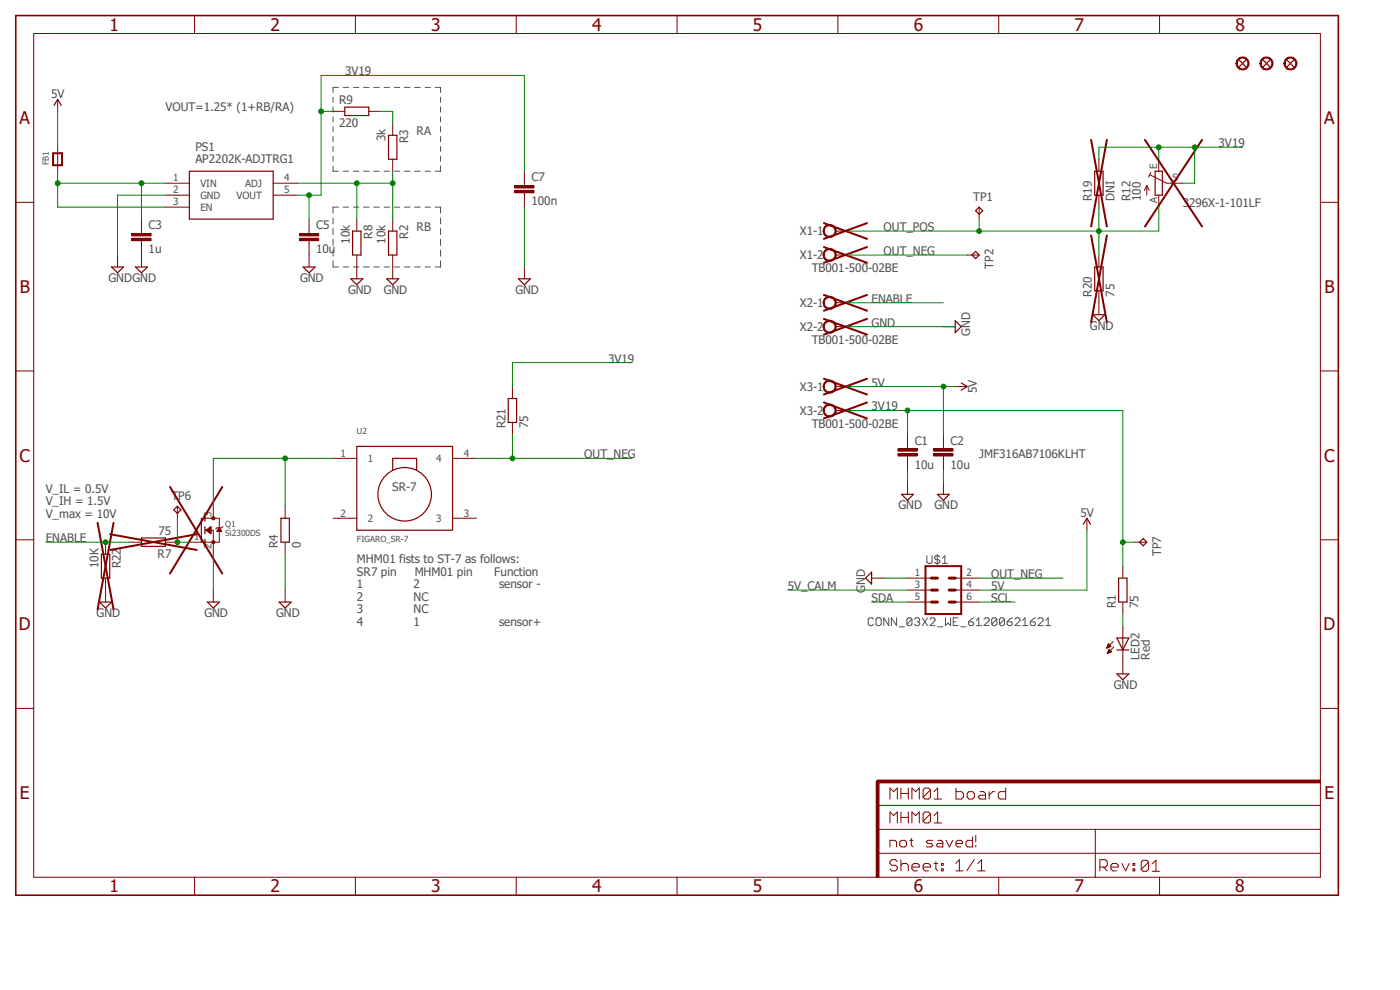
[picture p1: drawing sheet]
<svg xmlns="http://www.w3.org/2000/svg" width="297mm" height="210mm" viewBox="0 0 297 210" stroke-linecap="round" stroke-linejoin="round" font-family="sans-serif">
<path d="M3 3l281.3 187.3M284.3 3l-281.3 187.3" fill="none" stroke="#fff" stroke-width=".21"/>
<g fill="none" stroke="#505050" stroke-width=".21">
<path d="M71.8 18.5h-1.1v1.1M72.8 18.5h1.2M75 18.5h1.2M77.1 18.5h1.2M79.3 18.5h1.2M81.5 18.5h1.1M83.7 18.5h1.1M85.8 18.5h1.2M88 18.5h1.2M90.2 18.5h1.1M92.3 18.5h1.2v1.1M70.7 20.6v1.1"/>
<path d="M70.7 22.7v1.1M70.7 24.8v1.1M70.7 26.9v1.1M70.7 29v1.1M70.7 31.1v1M70.7 33.1v1.1M70.7 35.2v1.1h1.1M72.8 36.3h1.2M75 36.3h1.2M77.1 36.3h1.2M79.3 36.3h1.2M81.5 36.3h1.1"/>
<path d="M83.7 36.3h1.1M85.8 36.3h1.2M88 36.3h1.2M90.2 36.3h1.1M93.5 35.2v1.1h-1.2M93.5 20.6v1.1M93.5 22.7v1.1M93.5 24.8v1.1M93.5 26.9v1.1M93.5 29v1.1M93.5 31.1v1M93.5 33.1v1.1"/>
<path d="M70.7 46.2v1.3M70.7 48.5v1.3M70.7 50.8v1.3M70.7 53v1.4M70.7 55.3v1.3h1.1M71.8 43.9h-1.1v1.3M72.8 56.6h1.2M72.8 43.9h1.2M75 56.6h1.2M75 43.9h1.2M77.1 56.6h1.2M77.1 43.9h1.2"/>
<path d="M79.3 56.6h1.2M79.3 43.9h1.2M81.5 56.6h1.1M81.5 43.9h1.1M83.7 56.6h1.1M83.7 43.9h1.1M85.8 56.6h1.2M85.8 43.9h1.2M88 56.6h1.2M88 43.9h1.2M90.2 56.6h1.1M90.2 43.9h1.1"/>
<path d="M92.3 43.9h1.2v1.3M93.5 46.2v1.3M93.5 48.5v1.3M93.5 50.8v1.3M93.5 53v1.4M93.5 55.3v1.3h-1.2M196.6 117.9v1.4l.3 .2h.6l.2-.2v-1.4M198.8 117.6v2.2M199.4 118.2l-.3-.3h-.6l-.2 .3v.2l.2 .3h.6l.3 .3v.3l-.3 .2h-.6l-.2-.2M199.9 119.5h1.1M199.9 118.4l.5-.5v1.6M185.3 131.4l-.3-.3h-.5l-.3 .3v1l.3 .3h.5l.3-.3"/>
<path d="M186.1 131.1h.5l.3 .3v1l-.3 .3h-.5l-.3-.3v-1zM188.6 131.1v1.6l-1.1-1.6v1.6M190.2 131.1v1.6l-1.1-1.6v1.6M190.8 133h1.1M193.5 131.4l-.3-.3h-.5l-.3 .3v1M193.5 131.4v1l-.3 .3h-.5l-.3-.3M193.5 131.4l-1.1 1M194 131.4l.3-.3h.6l.2 .3v.2l-.2 .3M194.6 131.9h.3M194.9 131.9l.2 .3v.2l-.2 .3h-.6l-.3-.3M195.7 131.1l1.1 1.6M196.8 131.1l-1.1 1.6"/>
<path d="M197.3 131.4l.3-.3h.5l.3 .3v.2l-1.1 1.1h1.1M198.9 133h1.1M200.6 131.1v1.6l.5-.5 .6 .5v-1.6M202.2 131.9h.6M203.3 131.1h-1.1v1.6h1.1M203.8 133h1.1M205.5 131.9h.8l.3 .3v.2l-.3 .3h-.6l-.2-.3zM206.6 131.1l-1.1 .8M207.1 132.7h1.1M207.1 131.6l.5-.5v1.6M208.7 131.4l.3-.3h.6l.2 .3v.2l-1.1 1.1h1.1M211.5 131.4l-.3-.3h-.5l-.3 .3v1"/>
<path d="M211.5 131.4v1l-.3 .3h-.5l-.3-.3M211.5 131.4l-1.1 1M213.1 131.4l-.2-.3h-.6l-.3 .3v1M213.1 131.4v1l-.2 .3h-.6l-.3-.3M213.1 131.4l-1.1 1M213.7 131.9h.8l.3 .3v.2l-.3 .3h-.5l-.3-.3zM214.8 131.1l-1.1 .8M215.3 131.4l.3-.3h.5l.3 .3v.2l-1.1 1.1h1.1M217 132.7h1M217 131.6l.5-.5v1.6M218.6 131.9h.8l.3 .3v.2l-.3 .3h-.5l-.3-.3zM219.7 131.1l-1.1 .8"/>
<path d="M220.2 131.4l.3-.3h.5l.3 .3v.2l-1.1 1.1h1.1M221.9 132.7h1M221.9 131.6l.5-.5v1.6"/>
</g>
<path d="M185.9 165.8h.6v20.3h-.6z" fill-rule="evenodd" fill="#800000"/>
<path d="M185.9 165.8h.6v20.3h-.6z" fill="none" stroke="#800000" stroke-width=".21"/>
<path d="M186.1 165.5h94v.6h-94z" fill-rule="evenodd" fill="#800000"/>
<g fill="none" stroke="#800000" stroke-width=".21">
<path d="M7.2 7.1h272.9v179h-272.9zM41.3 3.3v3.8M75.4 3.3v3.8M109.5 3.3v3.8M143.6 3.3v3.8M177.8 3.3v3.8M211.9 3.3v3.8M246 3.3v3.8M12.2 21.1v2.5M35.1 38.9h5.1M58 38.9h5M83.3 26.2v2.5"/>
<path d="M83.3 33.8v2.5M3.3 42.9h3.9M24.9 54.1v2.5M30 49v.5M30 51.1v.5M35.1 41.4h5.1M35.1 43.9h5.1M58 41.4h5M83.3 46.5v2.5M83.3 54.1v5M280.1 42.9h3.8M3.3 78.7h3.9"/>
<path d="M280.1 78.7h3.8M3.3 114.5h3.9M280.1 114.5h3.8M3.3 150.3h3.9M280.1 150.3h3.8M186.1 165.5h94v.6h-94zM186.2 175.9h93.9M186.2 170.9h93.9M188.8 169.5v-2.3l.8 .7 .8-.7v2.3M188.8 174.6v-2.3l.8 .7 .8-.7v2.3M188.8 179.7v-1.4h1.1l.3 .3v1.1M190.9 178.6l.4-.3h.6l.4 .3v.7l-.4 .4h-.6l-.4-.4z"/>
<path d="M191.1 167.2v2.3M191.1 172.3v2.3M191.1 173.4h1.6M191.1 168.3h1.6M192.7 167.2v2.3M192.7 172.3v2.3M193 178.3h.7M193.3 177.9v1.4l.4 .4M193.5 169.5v-2.3l.8 .7 .7-.7v2.3M193.5 174.6v-2.3l.8 .7 .7-.7v2.3M197.4 167.6l-.4-.4h-.8l-.4 .4v1.5M197.4 172.6l-.4-.3h-.8l-.4 .3v1.6"/>
<path d="M197.4 167.6v1.5l-.4 .4h-.8l-.4-.4M197.4 172.6v1.6l-.4 .4h-.8l-.4-.4M197.4 172.6l-1.6 1.6M197.4 167.6l-1.6 1.5M197.9 178.3h-1.1l-.3 .3 .3 .3h.8l.3 .4-.3 .4h-1.1M198.2 174.6h1.5M198.2 173l.7-.7v2.3M198.2 167.9l.7-.7v2.3M198.2 169.5h1.5M199 178.3h.7l.3 .3v1.1h-1l-.4-.4 .4-.4h1M200.7 178.3l.7 1.4 .7-1.4M202.8 178.9h1.4v-.3l-.3-.3h-.7l-.4 .3v.7l.4 .4h.7"/>
<path d="M202.8 167.2v2.3h1.2l.4-.4v-.8l-.4-.4h-1.2M205.2 168.3l.4-.4h.7l.4 .4v.8l-.4 .4h-.7l-.4-.4zM206.3 177.5v2.2h-1l-.4-.4v-.7l.4-.3h1M207 177.2v1.4M207 179.3v.4M207.9 167.9h.8l.4 .4v1.2h-1.2l-.4-.4 .4-.4h1.2M209.8 167.9v1.6M211 167.9h-.4l-.8 .8M213.4 167.2v2.3h-1.2l-.4-.4v-.8l.4-.4h1.2M232.4 175.9v10.3M41.3 186.1v3.8M75.4 186.1v3.8"/>
<path d="M109.5 186.1v3.8M143.6 186.1v3.8M177.8 186.1v3.8M186.2 181h93.9M190.4 182.8l-.4-.4h-.8l-.4 .4v.4l.4 .4h.8l.4 .3v.4l-.4 .4h-.8l-.4-.4M191.1 182.4v2.3M191.1 183.6l.4-.4h.8l.4 .4v1.1M193.5 183.9h1.5v-.3l-.4-.4h-.7l-.4 .4v.7l.4 .4h.7M195.8 183.9h1.6v-.3l-.4-.4h-.8l-.4 .4v.7l.4 .4h.8M198.2 183.2h.7M198.5 182.8v1.5l.4 .4M199.7 184.3h.4v.4h-.4z"/>
<path d="M199.7 183.2h.4v.4h-.4zM202.8 183.2l.7-.8v2.3M202.8 184.7h1.5M206.7 182.4l-1.6 2.3M207.4 184.7h1.6M207.4 183.2l.8-.8v2.3M211.9 186.1v3.8M233.3 183.9h1.2l.4-.3v-.8l-.4-.4h-1.2v2.3M234.1 183.9l.8 .8M235.7 183.9h1.5v-.3l-.3-.4h-.8l-.4 .4v.7l.4 .4h.8M238 183.2l.8 1.5 .8-1.5M240.4 184.3h.3v.4h-.3z"/>
<path d="M240.4 183.2h.3v.4h-.3zM243.7 182.9l-.5-.4h-.7l-.4 .4v1.5M243.7 182.9v1.5l-.5 .4h-.7l-.4-.4M243.7 182.9l-1.6 1.5M244.4 184.8h1.6M244.4 183.3l.8-.8v2.3M246 186.1v3.8"/>
</g>
<path d="M187.5 165.8h-1.3v1.2" fill="none" stroke="#800000" stroke-width=".64"/>
<path d="M3.3 3.3h280.6v186.6h-280.6z" fill="none" stroke="#800000" stroke-width=".34"/>
<path d="M11.5 22.4l.7-1.3 .8 1.3M40.2 36.3h17.8v10.2h-17.8zM82.4 28.7h1.8v5.1h-1.8zM23.7 56.6h2.5l-1.3 1.3zM82 59.1h2.6l-1.3 1.3zM82.4 49h1.8v5.1h-1.8z" fill="none" stroke="#800000" stroke-width=".25"/>
<path d="M28 50.5h4v.6h-4z" fill-rule="evenodd" fill="#800000"/>
<path d="M28 50.5h4v.6h-4z" fill="none" stroke="#800000" stroke-width=".21"/>
<path d="M28 49.5h4v.5h-4z" fill-rule="evenodd" fill="#800000"/>
<path d="M28 49.5h4v.5h-4zM30 46.5v2.5M30 51.6v5M65.6 49v.5M65.6 51.1v.5" fill="none" stroke="#800000" stroke-width=".21"/>
<path d="M28.7 56.6h2.6l-1.3 1.3z" fill="none" stroke="#800000" stroke-width=".25"/>
<path d="M63.5 50.5h4.1v.6h-4.1z" fill-rule="evenodd" fill="#800000"/>
<path d="M63.5 50.5h4.1v.6h-4.1z" fill="none" stroke="#800000" stroke-width=".21"/>
<path d="M63.5 49.5h4.1v.5h-4.1z" fill-rule="evenodd" fill="#800000"/>
<path d="M111.3 38.9v.5M63.5 49.5h4.1v.5h-4.1zM65.6 46.5v2.5M65.6 51.6v5M111.3 40.9v.5M111.3 56.6v2.5" fill="none" stroke="#800000" stroke-width=".21"/>
<path d="M64.3 56.6h2.5l-1.2 1.3zM110 59.1h2.5l-1.2 1.3z" fill="none" stroke="#800000" stroke-width=".25"/>
<path d="M109.2 40.4h4.1v.5h-4.1z" fill-rule="evenodd" fill="#800000"/>
<path d="M109.2 40.4h4.1v.5h-4.1z" fill="none" stroke="#800000" stroke-width=".21"/>
<path d="M109.2 39.4h4.1v.5h-4.1z" fill-rule="evenodd" fill="#800000"/>
<path d="M109.2 39.4h4.1v.5h-4.1zM111.3 36.3v2.6M111.3 41.4v2.5M192.5 122.6h5.1M192.5 125.2h5.1M192.5 127.7h5.1M202.6 122.6h5.1M202.6 125.2h5.1M202.6 127.7h5.1" fill="none" stroke="#800000" stroke-width=".21"/>
<path d="M197.6 127.7h1.3M197.6 125.2h1.3M197.6 122.6h1.3M201.4 127.7h1.2M201.4 125.2h1.2M201.4 122.6h1.2" fill="none" stroke="#800000" stroke-width=".64"/>
<path d="M196.3 120.1h7.6v10.2h-7.6z" fill="none" stroke="#800000" stroke-width=".42"/>
<path d="M262.8 12.7l1.6 1.5M264.4 12.7l-1.6 1.5" fill="none" stroke="#800000" stroke-width=".25"/>
<path d="M262.6 12.6a1.39 1.39 0 0 1 2.2 .1 1.39 1.39 0 0 1-.8 2.1 1.39 1.39 0 0 1-1.8-1.3h.3a1.13 1.13 0 0 1 1.5-1.1 1.13 1.13 0 0 1 .4 1.8 1.13 1.13 0 0 1-1.8-.4l-.1-.3h-.3z" fill-rule="evenodd" fill="#800000"/>
<path d="M262.6 12.6a1.39 1.39 0 0 1 2.2 .1 1.39 1.39 0 0 1-.8 2.1 1.39 1.39 0 0 1-1.8-1.3h.3a1.13 1.13 0 0 1 1.5-1.1 1.13 1.13 0 0 1 .4 1.8 1.13 1.13 0 0 1-1.8-.4l-.1-.3h-.3z" fill="none" stroke="#800000" stroke-width=".21"/>
<path d="M273 12.7l1.5 1.5M274.5 12.7l-1.5 1.5" fill="none" stroke="#800000" stroke-width=".25"/>
<path d="M272.7 12.6a1.39 1.39 0 0 1 2.2 .1 1.39 1.39 0 0 1-.8 2.1 1.39 1.39 0 0 1-1.7-1.3h.2a1.13 1.13 0 0 1 1.6-1.1 1.13 1.13 0 0 1 .4 1.8 1.13 1.13 0 0 1-1.9-.4l-.1-.3h-.2z" fill-rule="evenodd" fill="#800000"/>
<path d="M272.7 12.6a1.39 1.39 0 0 1 2.2 .1 1.39 1.39 0 0 1-.8 2.1 1.39 1.39 0 0 1-1.7-1.3h.2a1.13 1.13 0 0 1 1.6-1.1 1.13 1.13 0 0 1 .4 1.8 1.13 1.13 0 0 1-1.9-.4l-.1-.3h-.2z" fill="none" stroke="#800000" stroke-width=".21"/>
<path d="M267.9 12.7l1.6 1.5M269.5 12.7l-1.6 1.5" fill="none" stroke="#800000" stroke-width=".25"/>
<path d="M267.6 12.6a1.39 1.39 0 0 1 2.3 .1 1.39 1.39 0 0 1-.8 2.1 1.39 1.39 0 0 1-1.8-1.3h.2a1.13 1.13 0 0 1 1.6-1.1 1.13 1.13 0 0 1 .4 1.8 1.13 1.13 0 0 1-1.9-.4l-.1-.3h-.2z" fill-rule="evenodd" fill="#800000"/>
<path d="M267.6 12.6a1.39 1.39 0 0 1 2.3 .1 1.39 1.39 0 0 1-.8 2.1 1.39 1.39 0 0 1-1.8-1.3h.2a1.13 1.13 0 0 1 1.6-1.1 1.13 1.13 0 0 1 .4 1.8 1.13 1.13 0 0 1-1.9-.4l-.1-.3h-.2zM230.6 109.9v2.6M184.9 122.6h2.6M238.2 140.4v2.6" fill="none" stroke="#800000" stroke-width=".21"/>
<path d="M229.8 111.2l.8-1.3 .8 1.3M184.9 121.4v2.5l-1.3-1.3zM236.9 143h2.6l-1.3 1.2z" fill="none" stroke="#800000" stroke-width=".25"/>
<path d="M174.9 63.3a1.41 1.41 0 0 1 2.3 .1 1.41 1.41 0 0 1-.7 2.1 1.41 1.41 0 0 1-1.9-1.3h.3a1.15 1.15 0 0 1 1.7-.9 1.15 1.15 0 0 1 .2 1.9 1.15 1.15 0 0 1-1.9-.6v-.4h-.3z" fill-rule="evenodd" fill="#800000"/>
<path d="M174.9 63.3a1.41 1.41 0 0 1 2.3 .1 1.41 1.41 0 0 1-.7 2.1 1.41 1.41 0 0 1-1.9-1.3h.3a1.15 1.15 0 0 1 1.7-.9 1.15 1.15 0 0 1 .2 1.9 1.15 1.15 0 0 1-1.9-.6v-.4h-.3zM177.3 64.2h2.5" fill="none" stroke="#800000" stroke-width=".21"/>
<path d="M174.8 62.6l9.1 3.3M183.9 62.6l-9.1 3.3" fill="none" stroke="#800000" stroke-width=".42"/>
<path d="M174.9 68.4a1.41 1.41 0 0 1 2.3 .1 1.41 1.41 0 0 1-.7 2.1 1.41 1.41 0 0 1-1.9-1.3h.3a1.15 1.15 0 0 1 1.7-.9 1.15 1.15 0 0 1 .2 1.9 1.15 1.15 0 0 1-1.9-.6v-.4h-.3z" fill-rule="evenodd" fill="#800000"/>
<path d="M174.9 68.4a1.41 1.41 0 0 1 2.3 .1 1.41 1.41 0 0 1-.7 2.1 1.41 1.41 0 0 1-1.9-1.3h.3a1.15 1.15 0 0 1 1.7-.9 1.15 1.15 0 0 1 .2 1.9 1.15 1.15 0 0 1-1.9-.6v-.4h-.3zM177.3 69.3h2.5M70.7 97.2h5M96 97.2h5.1M37.6 107.4v2.5M70.7 109.9h5M96 109.9h5.1M240.7 115h2.6" fill="none" stroke="#800000" stroke-width=".21"/>
<path d="M174.8 67.6l9.1 3.4M183.9 67.6l-9.1 3.4" fill="none" stroke="#800000" stroke-width=".42"/>
<g fill="none" stroke="#800000" stroke-width=".25">
<path d="M75.7 94.7h20.3v17.8h-20.3zM83.3 99.8v-2.6h5.1v2.6M36.9 108.2l.7-.8 .8 .8-.8 .7zM241.8 115l.7-.7 .8 .7-.8 .8z"/>
<circle cx="85.9" cy="104.9" r="5.7"/>
</g>
<path d="M174.9 48.1a1.41 1.41 0 0 1 2.3 0 1.41 1.41 0 0 1-.7 2.2 1.41 1.41 0 0 1-1.9-1.3h.3a1.14 1.14 0 0 1 1.5-1.1 1.14 1.14 0 0 1 .6 1.8 1.14 1.14 0 0 1-1.9 0l-.2-.7h-.3z" fill-rule="evenodd" fill="#800000"/>
<path d="M174.9 48.1a1.41 1.41 0 0 1 2.3 0 1.41 1.41 0 0 1-.7 2.2 1.41 1.41 0 0 1-1.9-1.3h.3a1.14 1.14 0 0 1 1.5-1.1 1.14 1.14 0 0 1 .6 1.8 1.14 1.14 0 0 1-1.9 0l-.2-.7h-.3zM177.3 49h2.5" fill="none" stroke="#800000" stroke-width=".21"/>
<path d="M174.8 47.3l9.1 3.4M183.9 47.3l-9.1 3.4" fill="none" stroke="#800000" stroke-width=".42"/>
<path d="M174.9 53.2a1.41 1.41 0 0 1 2.3 0 1.41 1.41 0 0 1-.7 2.2 1.41 1.41 0 0 1-1.9-1.3h.3a1.14 1.14 0 0 1 1.5-1.1 1.14 1.14 0 0 1 .6 1.7 1.14 1.14 0 0 1-1.9 .1l-.2-.7h-.3z" fill-rule="evenodd" fill="#800000"/>
<path d="M174.9 53.2a1.41 1.41 0 0 1 2.3 0 1.41 1.41 0 0 1-.7 2.2 1.41 1.41 0 0 1-1.9-1.3h.3a1.14 1.14 0 0 1 1.5-1.1 1.14 1.14 0 0 1 .6 1.7 1.14 1.14 0 0 1-1.9 .1l-.2-.7h-.3zM177.3 54.1h2.5" fill="none" stroke="#800000" stroke-width=".21"/>
<path d="M174.8 52.4l9.1 3.4M183.9 52.4l-9.1 3.4" fill="none" stroke="#800000" stroke-width=".42"/>
<path d="M174.9 81.1a1.4 1.4 0 0 1 2.3 .1 1.4 1.4 0 0 1-.7 2.1 1.4 1.4 0 0 1-1.9-1.3h.3a1.15 1.15 0 0 1 1.6-1 1.15 1.15 0 0 1 .3 1.9 1.15 1.15 0 0 1-1.9-.5v-.4h-.3z" fill-rule="evenodd" fill="#800000"/>
<path d="M174.9 81.1a1.4 1.4 0 0 1 2.3 .1 1.4 1.4 0 0 1-.7 2.1 1.4 1.4 0 0 1-1.9-1.3h.3a1.15 1.15 0 0 1 1.6-1 1.15 1.15 0 0 1 .3 1.9 1.15 1.15 0 0 1-1.9-.5v-.4h-.3zM177.3 82h2.5" fill="none" stroke="#800000" stroke-width=".21"/>
<path d="M174.8 80.3l9.1 3.4M183.9 80.3l-9.1 3.4" fill="none" stroke="#800000" stroke-width=".42"/>
<path d="M174.9 86.2a1.4 1.4 0 0 1 2.3 0 1.4 1.4 0 0 1-.7 2.2 1.4 1.4 0 0 1-1.9-1.3h.3a1.15 1.15 0 0 1 1.6-1 1.15 1.15 0 0 1 .3 1.9 1.15 1.15 0 0 1-1.9-.5v-.4h-.3z" fill-rule="evenodd" fill="#800000"/>
<g fill="none" stroke="#800000" stroke-width=".21">
<path d="M12.2 31.2v5.1M70.7 23.6h2.5M78.2 23.6h2.6M233.1 33.8v2.5M243.3 39.4v2M243.3 39.4l-.5 1M243.3 39.4l.5 1M244 37.1l3.5 1.8h3.4M244.1 36.6l-.4 .9M245.8 33.8v2.5M75.7 46.5v2.5M75.7 54.1v5"/>
<path d="M233.1 41.4v2.5M233.1 54.1v2.5M245.8 41.4v2.5M200.2 69.3h2.4M233.1 61.7v5.1M108.7 82v2.5M108.7 89.6v2.6M174.9 86.2a1.4 1.4 0 0 1 2.3 0 1.4 1.4 0 0 1-.7 2.2 1.4 1.4 0 0 1-1.9-1.3h.3a1.15 1.15 0 0 1 1.6-1 1.15 1.15 0 0 1 .3 1.9 1.15 1.15 0 0 1-1.9-.5v-.4h-.3zM177.3 87.1h2.5M202.6 82h2.6M22.4 115v2.6M27.5 115h2.5"/>
<path d="M35.1 115h2.5M43.5 112.5h1.8v2.5M43.5 109.9h3v5.1h-3M47.3 111.7l-.3 .3h-1l-.2 .2M22.4 122.6v2.6M45.3 125.2v2.5M234.8 137.4h.1M234.9 137.3h.3M234.9 137.2h.5M234.9 137.2h.7M234.9 138.6h.1M235 137.1h.6"/>
<path d="M235 137h.5M235 138.5h.2M235 136.9h.5M235 138.4h.5M235 138.3h.7M235.1 136.8h.3M235.1 138.2h.7M235.1 136.7h.2M235.1 138.1h.6M235.2 136.6l-.4 .9M235.2 136.6l.5 .5-.9 .4M235.2 136.6h.1"/>
<path d="M235.2 138h.4M235.2 138h.3M235.2 137.9h.2M235.3 137.8l-.4 .8M235.3 137.8l.5 .5-.9 .3M235.3 137.8h.1M236.2 136.1l-1.4 1.4M236.3 137.2l-1.4 1.4M238.2 132.8v7.6"/>
</g>
<g fill="none" stroke="#800000" stroke-width=".42">
<path d="M11.3 32.5h1.9v2.6h-1.9zM231.5 29.7l3.3 18.3M234.8 29.7l-3.3 18.3M242.9 29.7l12.1 18.3M255 29.7l-12.1 18.3M231.5 50l3.3 18.4M234.8 50l-3.3 18.4M174.8 85.4l9.1 3.4M183.9 85.4l-9.1 3.4M20.7 110.9l3.4 18.4M23.4 113.3l18.3 3.4M24.1 110.9l-3.4 18.4"/>
<path d="M41.7 113.3l-18.3 3.4"/>
</g>
<g fill="none" stroke="#800000" stroke-width=".25">
<path d="M73.2 22.7h5v1.8h-5zM232.2 36.3h1.8v5.1h-1.8zM245.1 36.3h1.5v5.1h-1.5zM74.4 59.1h2.6l-1.3 1.3zM74.8 49h1.8v5.1h-1.8zM232.2 56.6h1.8v5.1h-1.8zM202.6 68l1.3 1.3-1.3 1.3zM231.9 66.8h2.5l-1.3 1.2zM107.8 84.5h1.8v5.1h-1.8zM203.9 81.2l1.3 .8-1.3 .8M21.5 117.6h1.8v5h-1.8zM30 114.1h5.1v1.8h-5.1z"/>
<path d="M42.7 109.9v5.1M43.5 109.3v1.3M43.5 111.7v1.5M43.5 114.4v1.3M44 127.7h2.5l-1.2 1.3zM236.9 135.3h2.6l-1.3 2.6zM236.9 137.9h2.6"/>
</g>
<circle cx="45.3" cy="115" r=".33" fill="#800000"/>
<circle cx="45.3" cy="115" r=".33" fill="none" stroke="#800000" stroke-width=".21"/>
<circle cx="45.3" cy="109.9" r=".33" fill="#800000"/>
<g fill="none" stroke="#800000" stroke-width=".21">
<path d="M205.2 54.1h2.5M207.7 43.9v2.6M192.5 94.7v.5M192.5 96.7v.5M40.2 115h2.5M43.7 112.4h1M43.7 112.5l1-.8v1.5zM43.8 112.5h.9M43.9 112.4h.8M43.9 112.6h.8M44 112.3h.7M44 112.7h.7"/>
<path d="M44.1 112.2h.6M44.2 112.8h.5M44.2 112.1h.5M44.3 112.9h.4M44.3 112h.4M44.4 113h.3M44.4 111.9h.3M44.5 113.1h.2M44.6 111.8h.1M44.6 113.2h.1M44.7 111.8h.1M45.3 107.4v2.5"/>
<path d="M45.3 115v2.6M46.1 112.6h.8M46.1 112.5h.8M46.2 112.4h.6M46.3 112.3h.4M46.4 112.2h.3M46.4 112.1h.2M46.5 112h.1M46.5 112l.5 .7h-1zM22.4 125.2v2.5"/>
<circle cx="45.3" cy="109.9" r=".33"/>
</g>
<path d="M36.1 103.3l11.1 18.4M47.2 103.3l-11.1 18.4" fill="none" stroke="#800000" stroke-width=".42"/>
<path d="M206.2 54.1l.8-.8 .7 .8-.7 .8zM207 44.7l.7-.8 .8 .8-.8 .8zM21.1 127.7h2.6l-1.3 1.3z" fill="none" stroke="#800000" stroke-width=".25"/>
<path d="M190.5 96.2h4.1v.5h-4.1z" fill-rule="evenodd" fill="#800000"/>
<path d="M190.5 96.2h4.1v.5h-4.1z" fill="none" stroke="#800000" stroke-width=".21"/>
<path d="M190.5 95.2h4.1v.5h-4.1z" fill-rule="evenodd" fill="#800000"/>
<path d="M190.5 95.2h4.1v.5h-4.1zM192.5 92.2v2.5M192.5 97.2v2.6M200.2 94.7v.5M200.2 96.7v.5" fill="none" stroke="#800000" stroke-width=".21"/>
<path d="M198.1 96.2h4.1v.5h-4.1z" fill-rule="evenodd" fill="#800000"/>
<path d="M198.1 96.2h4.1v.5h-4.1z" fill="none" stroke="#800000" stroke-width=".21"/>
<path d="M198.1 95.2h4.1v.5h-4.1z" fill-rule="evenodd" fill="#800000"/>
<path d="M198.1 95.2h4.1v.5h-4.1zM200.2 92.2v2.5M200.2 97.2v2.6M60.5 107.4v2.5M60.5 115v2.6M192.5 102.3v2.6M200.2 102.3v2.6M60.5 125.2v2.5M238.2 120.1v2.5M238.2 127.7v2.6" fill="none" stroke="#800000" stroke-width=".21"/>
<path d="M59.6 109.9h1.8v5.1h-1.8zM191.3 104.9h2.5l-1.3 1.2zM198.9 104.9h2.5l-1.2 1.2zM59.2 127.7h2.6l-1.3 1.3zM237.3 122.6h1.8v5.1h-1.8z" fill="none" stroke="#800000" stroke-width=".25"/>
<path d="M12.2 23.6v7.6M35.1 41.4h-10.2v12.7M111.3 43.9v12.7M179.8 69.3h22.8M179.8 82h22.8M192.5 99.8v2.5M200.2 82v10.2M200.2 99.8v2.5M45.3 117.6v7.6M60.5 117.6v7.6M230.6 112.5v12.7h-22.9M187.5 122.6h5" fill="none" stroke="#008000" stroke-width=".21"/>
<circle cx="200.1" cy="82" r=".51" fill="#008000"/>
<g fill="none" stroke="#008000" stroke-width=".21">
<path d="M63 38.9h12.7M83.3 36.3v10.2"/>
<circle cx="200.1" cy="82" r=".51"/>
</g>
<circle cx="83.3" cy="38.9" r=".51" fill="#008000"/>
<g fill="none" stroke="#008000" stroke-width=".21">
<path d="M83.3 38.9h-7.6v7.6"/>
<circle cx="83.3" cy="38.9" r=".51"/>
</g>
<circle cx="75.7" cy="38.9" r=".51" fill="#008000"/>
<g fill="none" stroke="#008000" stroke-width=".21">
<path d="M233.1 43.9v10.2M245.8 43.9v5.1h-12.7M167.1 125.2h25.4M184.9 127.7h7.6M207.7 127.7h7.6M238.2 130.3v2.5"/>
<circle cx="75.7" cy="38.9" r=".51"/>
</g>
<circle cx="233.1" cy="49" r=".51" fill="#008000"/>
<g fill="none" stroke="#008000" stroke-width=".21">
<path d="M179.8 49h53.3M207.7 46.5v2.5"/>
<circle cx="233.1" cy="49" r=".51"/>
</g>
<circle cx="207.7" cy="49" r=".51" fill="#008000"/>
<g fill="none" stroke="#008000" stroke-width=".21">
<path d="M179.8 54.1h25.4M101.1 97.2h33M108.7 92.2v5"/>
<circle cx="207.7" cy="49" r=".51"/>
</g>
<circle cx="108.7" cy="97.2" r=".51" fill="#008000"/>
<g fill="none" stroke="#008000" stroke-width=".21">
<path d="M179.8 64.2h20.4M9.7 115h17.8M207.7 122.6h17.8"/>
<circle cx="108.7" cy="97.2" r=".51"/>
</g>
<circle cx="22.4" cy="115" r=".51" fill="#008000"/>
<g fill="none" stroke="#008000" stroke-width=".21">
<path d="M179.8 87.1h12.7v5.1"/>
<circle cx="22.4" cy="115" r=".51"/>
</g>
<circle cx="192.5" cy="87.1" r=".51" fill="#008000"/>
<g fill="none" stroke="#008000" stroke-width=".21">
<path d="M238.2 87.1v33M238.2 115h2.5"/>
<circle cx="192.5" cy="87.1" r=".51"/>
</g>
<circle cx="238.2" cy="115" r=".51" fill="#008000"/>
<g fill="none" stroke="#008000" stroke-width=".21">
<path d="M68.1 16v25.4h-5.1M65.6 41.4v5.1M192.5 87.1h45.7"/>
<circle cx="238.2" cy="115" r=".51"/>
</g>
<circle cx="65.6" cy="41.4" r=".51" fill="#008000"/>
<g fill="none" stroke="#008000" stroke-width=".21">
<path d="M68.1 16h43.2v20.3M68.1 23.6h2.6"/>
<circle cx="65.6" cy="41.4" r=".51"/>
</g>
<circle cx="68.1" cy="23.6" r=".51" fill="#008000"/>
<g fill="none" stroke="#008000" stroke-width=".21">
<path d="M233.1 31.2h20.3v7.7h-2.5M245.8 31.2v2.6M134.1 76.9h-25.4v5.1"/>
<circle cx="68.1" cy="23.6" r=".51"/>
</g>
<circle cx="245.8" cy="31.2" r=".51" fill="#008000"/>
<g fill="none" stroke="#008000" stroke-width=".21">
<path d="M233.1 31.2v2.6M253.4 31.2h10.2"/>
<circle cx="245.8" cy="31.2" r=".51"/>
</g>
<circle cx="253.4" cy="31.2" r=".51" fill="#008000"/>
<g fill="none" stroke="#008000" stroke-width=".21">
<path d="M30 38.9v7.6M35.1 38.9h-22.9v5h22.9"/>
<circle cx="253.4" cy="31.2" r=".51"/>
</g>
<circle cx="30" cy="38.9" r=".51" fill="#008000"/>
<g fill="none" stroke="#008000" stroke-width=".21">
<path d="M12.2 36.3v2.6"/>
<circle cx="30" cy="38.9" r=".51"/>
</g>
<circle cx="12.2" cy="38.9" r=".51" fill="#008000"/>
<g fill="none" stroke="#008000" stroke-width=".21">
<path d="M80.8 23.6h2.5v2.6M60.5 97.2v10.2M70.7 97.2h-25.4v10.2"/>
<circle cx="12.2" cy="38.9" r=".51"/>
</g>
<circle cx="60.5" cy="97.2" r=".51" fill="#008000"/>
<g fill="none" stroke="#008000" stroke-width=".21">
<path d="M37.6 109.9v5.1h2.6"/>
<circle cx="60.5" cy="97.2" r=".51"/>
</g>
<circle cx="37.6" cy="115" r=".51" fill="#008000"/>
<circle cx="37.6" cy="115" r=".51" fill="none" stroke="#008000" stroke-width=".21"/>
<g font-size="3.7" fill="#800000">
<text x="23.2" y="6.5">1</text>
<text x="57.4" y="6.5">2</text>
<text x="91.5" y="6.5">3</text>
<text x="125.6" y="6.5">4</text>
<text x="159.7" y="6.5">5</text>
<text x="193.8" y="6.5">6</text>
<text x="228" y="6.5">7</text>
<text x="262.1" y="6.5">8</text>
<text x="4.1" y="26.3">A</text>
<text x="280.9" y="26.3">A</text>
<text x="4.2" y="62.1">B</text>
<text x="281" y="62.1">B</text>
<text x="4.1" y="97.9">C</text>
<text x="280.9" y="97.9">C</text>
<text x="4" y="133.7">D</text>
<text x="280.8" y="133.7">D</text>
<text x="4.2" y="169.5">E</text>
<text x="281" y="169.5">E</text>
<text x="23.2" y="189.3">1</text>
<text x="57.4" y="189.3">2</text>
<text x="91.5" y="189.3">3</text>
<text x="125.6" y="189.3">4</text>
<text x="159.7" y="189.3">5</text>
<text x="193.8" y="189.3">6</text>
<text x="228" y="189.3">7</text>
<text x="262.1" y="189.3">8</text>
</g>
<g font-size="2.5" fill="#505050">
<text x="73.2" y="16">3V19</text>
<text x="10.8" y="20.8">5V</text>
<text x="35.1" y="23.6">VOUT=1.25* (1+RB/RA)</text>
<text x="71.9" y="22.1">R9</text>
<text x="71.9" y="26.9">220</text>
<text x="88.4" y="28.7">RA</text>
<text x="41.4" y="34.7">AP2202K-ADJTRG1</text>
<text x="41.4" y="32.1">PS1</text>
<text x="81.8" y="30" transform="rotate(-90 81.8 30)">3k</text>
<text x="86.6" y="30.3" transform="rotate(-90 86.6 30.3)">R3</text>
<text x="258.5" y="31.2">3V19</text>
<text x="112.8" y="38.5">C7</text>
<text x="112.8" y="43.6">100n</text>
<text x="206.5" y="42.7">TP1</text>
<text x="231.7" y="42.7" transform="rotate(-90 231.7 42.7)">R19</text>
<text x="236.4" y="42.7" transform="rotate(-90 236.4 42.7)">DNI</text>
<text x="239.9" y="42.7" transform="rotate(-90 239.9 42.7)">R12</text>
<text x="242" y="42.7" transform="rotate(-90 242 42.7)">100</text>
<text x="250.9" y="43.9">3296X-1-101LF</text>
<text x="31.5" y="53.7">1u</text>
<text x="31.5" y="48.6">C3</text>
<text x="67.1" y="53.7">10u</text>
<text x="67.1" y="48.6">C5</text>
<text x="74.2" y="51.7" transform="rotate(-90 74.2 51.7)">10k</text>
<text x="79" y="50.7" transform="rotate(-90 79 50.7)">R8</text>
<text x="81.8" y="51.7" transform="rotate(-90 81.8 51.7)">10k</text>
<text x="86.6" y="50.7" transform="rotate(-90 86.6 50.7)">R2</text>
<text x="88.4" y="49">RB</text>
<text x="169.7" y="49.9">X1-1</text>
<text x="187.5" y="49">OUT_POS</text>
<text x="23" y="59.8">GNDGND</text>
<text x="63.7" y="59.8">GND</text>
<text x="169.7" y="55">X1-2</text>
<text x="172.2" y="57.8">TB001-500-02BE</text>
<text x="187.5" y="54.1">OUT_NEG</text>
<text x="210.8" y="57" transform="rotate(-90 210.8 57)">TP2</text>
<text x="73.8" y="62.3">GND</text>
<text x="81.4" y="62.3">GND</text>
<text x="109.3" y="62.3">GND</text>
<text x="169.7" y="65.1">X2-1</text>
<text x="184.9" y="64.2">ENABLE</text>
<text x="231.7" y="63" transform="rotate(-90 231.7 63)">R20</text>
<text x="236.4" y="63" transform="rotate(-90 236.4 63)">75</text>
<text x="169.7" y="70.2">X2-2</text>
<text x="184.9" y="69.3">GND</text>
<text x="205.8" y="71.2" transform="rotate(-90 205.8 71.2)">GND</text>
<text x="231.2" y="69.9">GND</text>
<text x="129" y="76.9">3V19</text>
<text x="172.2" y="73">TB001-500-02BE</text>
<text x="169.7" y="82.9">X3-1</text>
<text x="184.9" y="82">5V</text>
<text x="207.2" y="83.4" transform="rotate(-90 207.2 83.4)">5V</text>
<text x="169.7" y="88">X3-2</text>
<text x="184.9" y="87.1">3V19</text>
<text x="107.2" y="90.9" transform="rotate(-90 107.2 90.9)">R21</text>
<text x="112" y="90.9" transform="rotate(-90 112 90.9)">75</text>
<text x="172.2" y="90.8">TB001-500-02BE</text>
<text x="194.1" y="94.3">C1</text>
<text x="201.7" y="94.3">C2</text>
<text x="124" y="97.2">OUT_NEG</text>
<text x="194.1" y="99.4">10u</text>
<text x="201.7" y="99.4">10u</text>
<text x="207.7" y="97.2">JMF316AB7106KLHT</text>
<text x="9.7" y="104.5">V_IL = 0.5V</text>
<text x="9.7" y="107.1">V_IH = 1.5V</text>
<text x="36.4" y="106.1">TP6</text>
<text x="83.2" y="104.1">SR-7</text>
<text x="9.7" y="109.8">V_max = 10V</text>
<text x="33.7" y="113.5">75</text>
<text x="190.6" y="108">GND</text>
<text x="198.2" y="108">GND</text>
<text x="229.2" y="109.7">5V</text>
<text x="9.7" y="115">ENABLE</text>
<text x="33.4" y="118.3">R7</text>
<text x="59" y="116.3" transform="rotate(-90 59 116.3)">R4</text>
<text x="63.8" y="116.3" transform="rotate(-90 63.8 116.3)">0</text>
<text x="75.7" y="119.5">MHM01 fists to ST-7 as follows:</text>
<text x="246.3" y="117.9" transform="rotate(-90 246.3 117.9)">TP7</text>
<text x="20.9" y="120.5" transform="rotate(-90 20.9 120.5)">10K</text>
<text x="25.7" y="120.6" transform="rotate(-90 25.7 120.6)">R22</text>
<text x="75.7" y="122.1">SR7 pin</text>
<text x="75.7" y="124.8">1</text>
<text x="87.7" y="124.8">2</text>
<text x="88" y="122.1">MHM01 pin</text>
<text x="104.9" y="122.1">Function</text>
<text x="105.9" y="124.8">sensor -</text>
<text x="167.1" y="125.2">5V_CALM</text>
<text x="183.5" y="125.7" transform="rotate(-90 183.5 125.7)">GND</text>
<text x="210.3" y="125.2">5V</text>
<text x="210.3" y="122.6">OUT_NEG</text>
<text x="20.5" y="130.9">GND</text>
<text x="43.4" y="130.9">GND</text>
<text x="58.6" y="130.9">GND</text>
<text x="75.7" y="127.5">2</text>
<text x="75.7" y="130.1">3</text>
<text x="87.7" y="127.5">NC</text>
<text x="87.7" y="130.1">NC</text>
<text x="184.9" y="127.7">SDA</text>
<text x="210.3" y="127.7">SCL</text>
<text x="236.7" y="129" transform="rotate(-90 236.7 129)">R1</text>
<text x="241.5" y="129" transform="rotate(-90 241.5 129)">75</text>
<text x="75.7" y="132.8">4</text>
<text x="87.7" y="132.8">1</text>
<text x="105.9" y="132.8">sensor+</text>
<text x="241.8" y="139.9" transform="rotate(-90 241.8 139.9)">LED2</text>
<text x="243.9" y="139.9" transform="rotate(-90 243.9 139.9)">Red</text>
<text x="236.3" y="146.1">GND</text>
</g>
<g font-size="2.1" fill="#505050">
<text x="245.5" y="35.9" transform="rotate(-90 245.5 35.9)">E</text>
<text x="36.7" y="38.5">1</text>
<text x="36.7" y="41">2</text>
<text x="42.5" y="39.6">VIN</text>
<text x="52" y="39.6">ADJ</text>
<text x="60.3" y="38.5">4</text>
<text x="60.3" y="41">5</text>
<text x="248.8" y="38.5">S</text>
<text x="36.7" y="43.6">3</text>
<text x="42.5" y="42.2">GND</text>
<text x="42.5" y="44.7">EN</text>
<text x="50.2" y="42.2">VOUT</text>
<text x="245.5" y="43" transform="rotate(-90 245.5 43)">A</text>
<text x="72.2" y="96.9">1</text>
<text x="78.1" y="98">1</text>
<text x="92.5" y="98">4</text>
<text x="98.4" y="96.9">4</text>
<text x="44.9" y="109.6" transform="rotate(-90 44.9 109.6)">3</text>
<text x="72.2" y="109.6">2</text>
<text x="78.1" y="110.7">2</text>
<text x="92.5" y="110.7">3</text>
<text x="98.4" y="109.6">3</text>
<text x="41.2" y="114.6">1</text>
<text x="44.9" y="116.5" transform="rotate(-90 44.9 116.5)">2</text>
<text x="194.1" y="122.3">1</text>
<text x="194.1" y="124.8">3</text>
<text x="205" y="124.8">4</text>
<text x="205" y="122.3">2</text>
<text x="194.1" y="127.3">5</text>
<text x="205" y="127.3">6</text>
</g>
<g font-size="1.8" fill="#505050">
<text x="10.3" y="35.1" transform="rotate(-90 10.3 35.1)">FB1</text>
<text x="75.7" y="92.2">U2</text>
<text x="47.8" y="113.7">Si2300DS</text>
<text x="47.8" y="111.8">Q1</text>
<text x="75.7" y="115">FIGARO_SR-7</text>
</g>
</svg>
